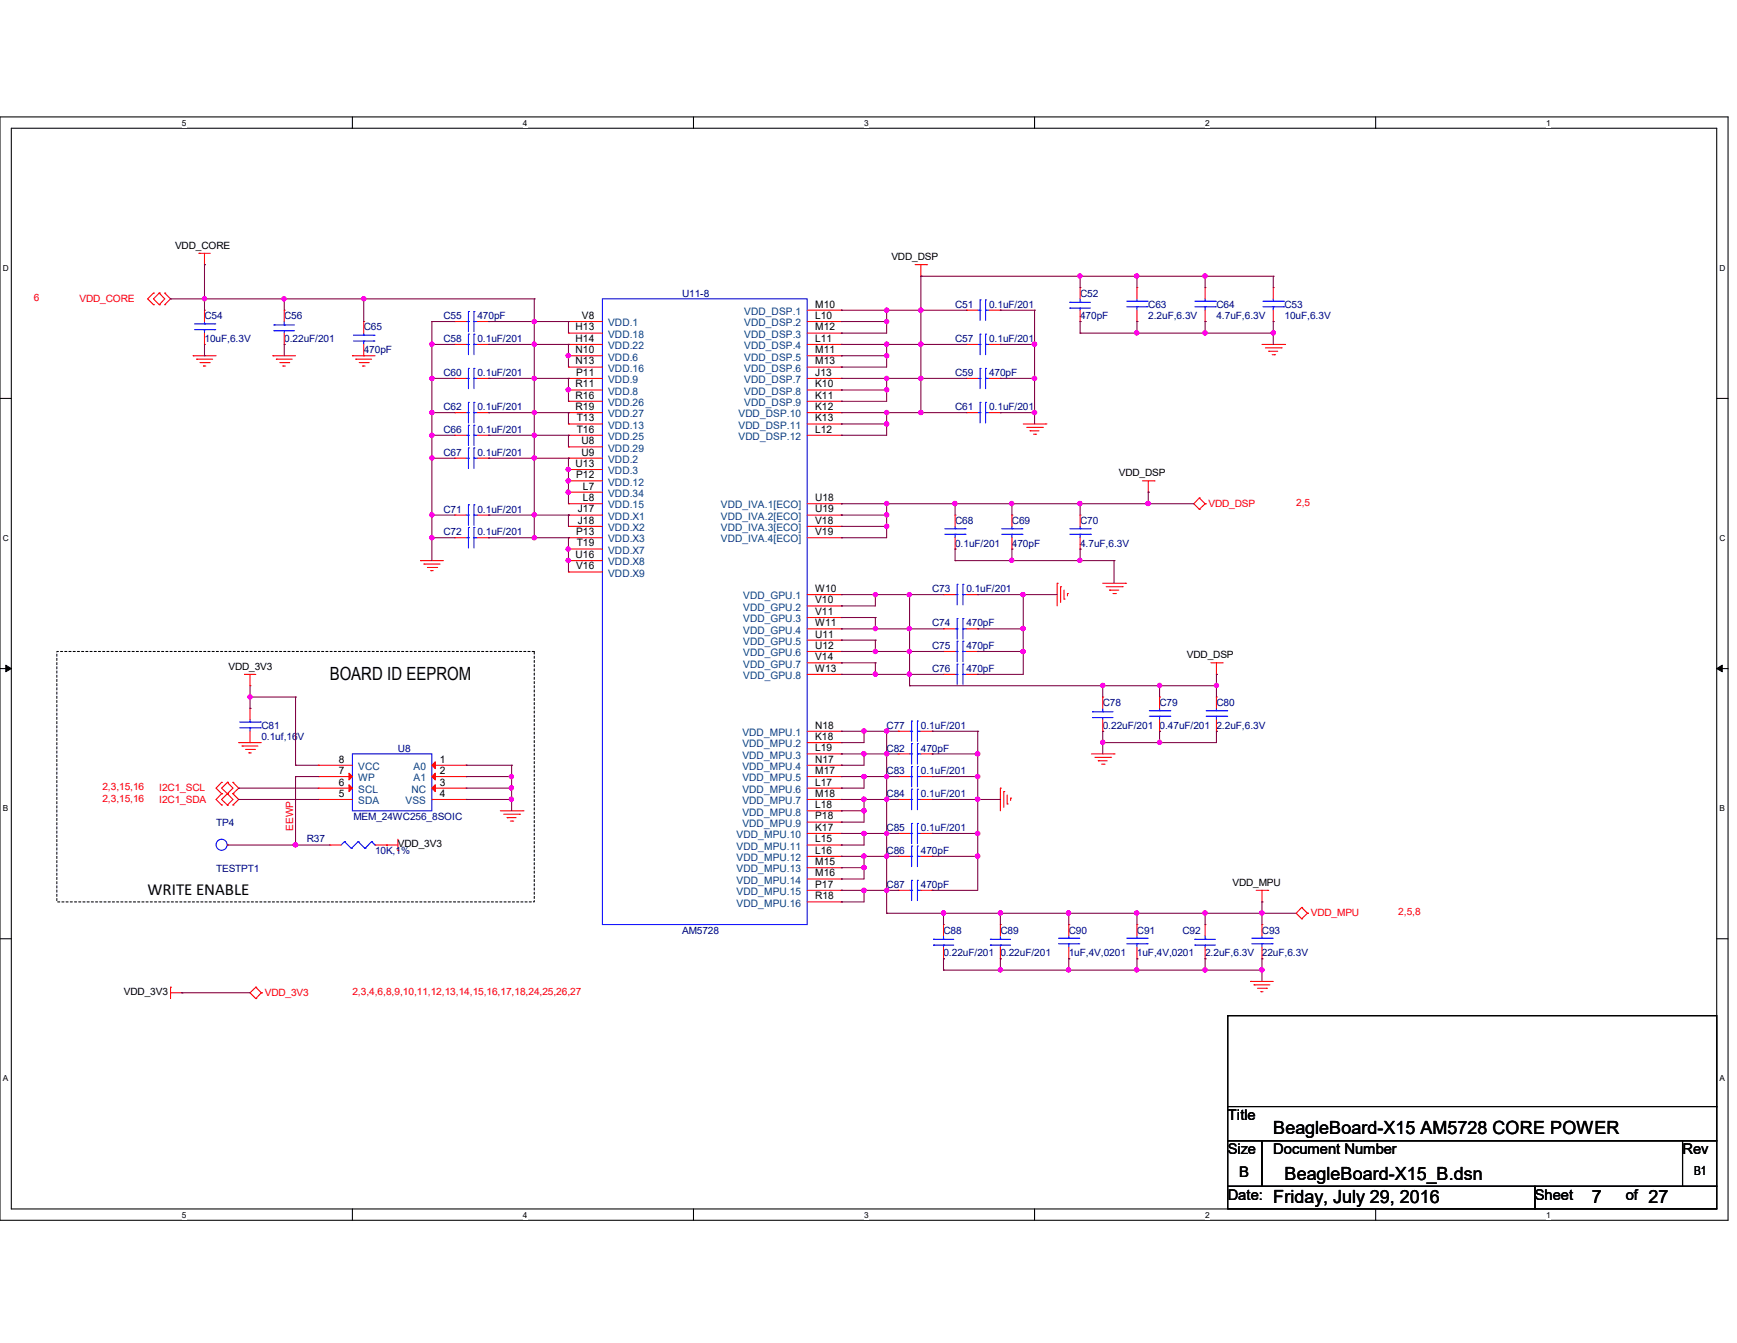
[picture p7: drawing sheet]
<svg xmlns="http://www.w3.org/2000/svg" width="279mm" height="216mm" viewBox="0 0 279 216" stroke-linecap="round" stroke-linejoin="round" font-family="sans-serif">
<path d="M0 18.8h278v177.4h-278zM1.8 20.6h274.3v173.8h-274.3z" fill="none" stroke="#000" stroke-width=".17"/>
<g fill="#fff">
<path d="M29.3 19h.7v1.5h-.7z"/>
<path d="M29.3 194.6h.7v1.4h-.7z"/>
</g>
<path d="M56.7 18.8v1.8M56.7 194.4v1.8" fill="none" stroke="#000" stroke-width=".17"/>
<g fill="#fff">
<path d="M84.1 19h.7v1.5h-.7z"/>
<path d="M84.1 194.6h.7v1.4h-.7z"/>
</g>
<path d="M111.5 18.8v1.8M111.5 194.4v1.8" fill="none" stroke="#000" stroke-width=".17"/>
<g fill="#fff">
<path d="M139 19h.7v1.5h-.7z"/>
<path d="M139 194.6h.7v1.4h-.7z"/>
</g>
<path d="M166.4 18.8v1.8M166.4 194.4v1.8" fill="none" stroke="#000" stroke-width=".17"/>
<g fill="#fff">
<path d="M193.8 19h.8v1.5h-.8z"/>
<path d="M193.8 194.6h.8v1.4h-.8z"/>
</g>
<path d="M221.3 18.8v1.8M221.3 194.4v1.8" fill="none" stroke="#000" stroke-width=".17"/>
<g fill="#fff">
<path d="M248.7 19h.7v1.5h-.7z"/>
<path d="M248.7 194.6h.7v1.4h-.7z"/>
<path d="M.5 42.3h.9v1.5h-.9z"/>
<path d="M276.6 42.3h.9v1.5h-.9z"/>
<path d="M.5 85.8h.9v1.4h-.9z"/>
<path d="M276.6 85.8h.9v1.4h-.9z"/>
</g>
<path d="M0 64.1h1.8M276.1 64.1h1.9" fill="none" stroke="#000" stroke-width=".17"/>
<g fill="#fff">
<path d="M.5 129.2h.8v1.5h-.8z"/>
<path d="M276.6 129.2h.9v1.5h-.9z"/>
</g>
<path d="M0 107.5h1.8M276.1 107.5h1.9" fill="none" stroke="#000" stroke-width=".17"/>
<path d="M.9 106.9l.9 .6-.9 .5zM276.1 107.5l.9-.6v1.1z" fill="#000" stroke="#000" stroke-width=".16"/>
<g fill="#fff">
<path d="M.5 172.6h.8v1.5h-.8z"/>
<path d="M276.6 172.6h.9v1.5h-.9z"/>
</g>
<path d="M0 150.9h1.8M276.1 150.9h1.9M197.5 163.3h78.6v14.6h-78.6zM197.5 177.9h78.6v5.5h-78.6zM197.5 183.4h5.5v7.3h-5.5zM197.5 190.7h49.4v3.7h-49.4zM203 183.4h67.6v7.3h-67.6zM246.9 190.7h29.2v3.7h-29.2zM270.6 183.4h5.5v7.3h-5.5z" fill="none" stroke="#000" stroke-width=".17"/>
<path d="M9.1 104.7h76.8v40.3h-76.8z" fill="none" stroke="#000" stroke-width=".17" stroke-dasharray=".3 .3"/>
<g fill="none" stroke="#f00" stroke-width=".17">
<path d="M24.7 47.1h.1M24.7 49h.1M24.7 47.1l-1 .9 1 1M25.6 49h.1M25.6 47.1h.1M25.6 47.1l-.9 .9 .9 1M25.6 47.1l.9 .9-.9 1M26.5 47.1h.1M26.5 49h.1M26.5 47.1l.9 .9-.9 1M31.1 57.2h.1M31.1 57.2h3.7"/>
<path d="M31.6 57.7h.1M31.6 57.7h2.6M32 40.7h.1M32 40.7h1.8M32.2 58.3h1.5M32.7 58.8h.1M32.7 58.8h.4M32.9 42.5h.1M32.9 49.9h.1M32.9 55.4h.1M32.9 40.7v1.8M32.9 49.9v1.8"/>
<path d="M32.9 53.6v1.8M33.7 58.3h.1M43.9 57.2h.1M43.9 57.2h3.6M44.4 57.7h.1M44.4 57.7h2.6M45 58.3h1.4M45.5 58.8h.1M45.5 58.8h.4M45.7 55.4h.1M45.7 49.9h.1M45.7 49.9v1.8"/>
<path d="M45.7 53.6v1.8M46.4 58.3h.1M56.7 57.2h.1M56.7 57.2h3.6M57.2 57.7h.1M57.2 57.7h2.6M57.8 58.3h1.4M58.3 58.8h.1M58.3 58.8h.4M58.5 51.7h.1M58.5 57.2h.1M58.5 51.7v1.9"/>
<path d="M58.5 55.4v1.8M59.2 58.3h.1M73.2 55.4h.1M73.2 51.7h.1M73.2 55.4h1.8M73.2 51.7h1.8M76.8 55.4h1.8M76.8 51.7h1.8M78.6 55.4h.1M78.6 51.7h.1M91.4 51.7h.1M91.4 57.2h.1"/>
<path d="M91.4 59h.1M91.4 53.6h.1M91.4 55.4h.1M91.4 55.4h5.5M91.4 57.2h5.5M91.4 51.7h5.5M91.4 59h5.5M91.4 53.6h5.5M129.8 55.4h5.5M129.8 57.2h5.5M129.8 51.7h5.5M129.8 59h5.5"/>
<path d="M129.8 53.6h5.5M129.8 49.9h5.5M135.3 49.9h.1M135.3 51.7h.1M135.3 53.6h.1M135.3 55.4h.1M135.3 57.2h.1M135.3 59h.1M147.2 42.5h1.9M148.1 44.4h.1M148.1 42.5v1.9M149.1 42.5h.1"/>
<path d="M155.4 49.9h.1M155.4 55.4h.1M155.4 55.4h1.9M155.4 49.9h1.9M159.1 55.4h1.8M159.1 49.9h1.8M160.9 49.9h.1M160.9 55.4h.1M173.7 51.7h.1M173.7 46.2h.1M173.7 46.2v1.8M173.7 49.9v1.8"/>
<path d="M182.9 46.2h.1M182.9 51.7h.1M182.9 46.2v1.8M182.9 49.9v1.8M193.8 46.2h.1M193.8 51.7h.1M193.8 46.2v1.8M193.8 49.9v1.8M203 55.4h3.6M203.5 55.9h2.6M204.1 56.5h.1M204.1 56.5h1.4"/>
<path d="M204.6 57h.4M204.8 46.2h.1M204.8 51.7h.1M204.8 46.2v1.8M204.8 49.9v1.8M205 57h.1M206.1 55.9h.1M206.6 55.4h.1M73.2 70h.1M73.2 73.7h.1M73.2 60.8h.1M73.2 66.3h.1"/>
<path d="M73.2 70h1.8M73.2 73.7h1.8M73.2 60.8h1.8M73.2 66.3h1.8M76.8 70h1.8M76.8 73.7h1.8M76.8 60.8h1.8M76.8 66.3h1.8M78.6 70h.1M78.6 73.7h.1M78.6 60.8h.1M78.6 66.3h.1"/>
<path d="M91.4 73.7h.1M91.4 75.5h.1M91.4 62.7h.1M91.4 60.8h.1M91.4 77.3h.1M91.4 68.2h.1M91.4 70h.1M91.4 64.5h.1M91.4 79.1h.1M91.4 66.3h.1M91.4 71.8h.1M91.4 77.3h5.5"/>
<path d="M91.4 68.2h5.5M91.4 70h5.5M91.4 73.7h5.5M91.4 75.5h5.5M91.4 62.7h5.5M91.4 60.8h5.5M91.4 64.5h5.5M91.4 79.1h5.5M91.4 66.3h5.5M91.4 71.8h5.5M129.8 68.2h5.5M129.8 70h5.5"/>
<path d="M129.8 62.7h5.5M129.8 60.8h5.5M129.8 64.5h5.5M129.8 66.3h5.5M135.3 62.7h.1M135.3 64.5h.1M135.3 68.2h.1M135.3 60.8h.1M135.3 66.3h.1M135.3 70h.1M155.4 60.8h.1M155.4 66.3h.1"/>
<path d="M155.4 60.8h1.9M155.4 66.3h1.9M159.1 60.8h1.8M159.1 66.3h1.8M160.9 60.8h.1M160.9 66.3h.1M164.6 68.2h3.6M165.1 68.7h2.6M165.7 69.3h.1M165.7 69.3h1.4M166.2 69.8h.4M166.6 69.8h.1"/>
<path d="M167.7 68.7h.1M168.2 68.2h.1M183.8 77.3h1.8M184.7 79.1h.1M184.7 77.3v1.8M185.6 77.3h.1M67.6 90.1h.1M67.6 90.1h3.7M68.2 90.7h.1M68.2 90.7h2.6M68.7 91.2h1.5M69.3 91.7h.1"/>
<path d="M69.3 91.7h.4M70.2 91.2h.1M73.2 82.8h.1M73.2 86.4h.1M73.2 82.8h1.8M73.2 86.4h1.8M76.8 82.8h1.8M76.8 86.4h1.8M78.6 82.8h.1M78.6 86.4h.1M91.4 81h.1M91.4 91.9h.1"/>
<path d="M91.4 90.1h.1M91.4 82.8h.1M91.4 84.6h.1M91.4 86.4h.1M91.4 88.3h.1M91.4 90.1h5.5M91.4 82.8h5.5M91.4 81h5.5M91.4 86.4h5.5M91.4 91.9h5.5M91.4 84.6h5.5M91.4 88.3h5.5"/>
<path d="M129.8 82.8h5.5M129.8 81h5.5M129.8 86.4h5.5M129.8 95.6h5.5M129.8 97.4h5.5M129.8 84.6h5.5M129.8 99.3h5.5M135.3 82.8h.1M135.3 86.4h.1M135.3 95.6h.1M135.3 97.4h.1M135.3 81h.1"/>
<path d="M135.3 84.6h.1M135.3 99.3h.1M151.8 95.6h.1M151.8 95.6h1.8M153.6 82.8h.1M153.6 88.3h.1M153.6 82.8v1.8M153.6 86.4v1.9M155.4 95.6h1.9M157.3 95.6h.1M162.8 82.8h.1M162.8 88.3h.1"/>
<path d="M162.8 82.8v1.8M162.8 86.4v1.9M170.1 93.8h.1M170.1 93.8v3.6M170.6 94.3h.1M170.6 94.3v2.6M171.2 96.3h.1M171.2 94.9v1.4M171.7 95.4h.1M171.7 95.4v.4M173.7 82.8h.1M173.7 88.3h.1"/>
<path d="M173.7 82.8v1.8M173.7 86.4v1.9M177.4 93.8h3.7M177.9 94.3h2.6M178.5 94.9h.1M178.5 94.9h1.5M179 95.4h.4M179.4 95.4h.1M180.5 94.3h.1M181.1 93.8h.1M192.9 80.1h.1M192.9 81.9h.1"/>
<path d="M192.9 80.1l-.9 .9 .9 .9M192.9 80.1l.9 .9M193.8 81h.1M193.8 81l-.9 .9M38.4 119.4h.1M38.4 119.4h3.6M38.9 119.9h.1M38.9 119.9h2.6M39.3 108.4h.1M39.3 108.4h1.8M40.2 110.2h.1M40.2 113.9h.1"/>
<path d="M40.2 119.4h.1M40.2 108.4v1.8M40.2 113.9v1.8M40.2 117.6v1.8M129.8 106.6h5.5M129.8 119.4h5.5M129.8 108.4h5.5M129.8 102.9h5.5M129.8 104.7h5.5M129.8 117.6h5.5M129.8 101.1h5.5M135.3 102.9h.1"/>
<path d="M135.3 104.7h.1M135.3 117.6h.1M135.3 119.4h.1M135.3 101.1h.1M135.3 106.6h.1M135.3 108.4h.1M144.5 117.6h.1M144.5 117.6h1.8M148.1 117.6h1.8M149.9 117.6h.1M151.8 101.1h.1M151.8 104.7h.1"/>
<path d="M151.8 108.4h.1M151.8 108.4h1.8M151.8 104.7h1.8M151.8 101.1h1.8M155.4 108.4h1.9M155.4 104.7h1.9M155.4 101.1h1.9M157.3 101.1h.1M157.3 104.7h.1M157.3 108.4h.1M177.4 117.6h.1M177.4 112.1h.1"/>
<path d="M177.4 112.1v1.8M177.4 115.7v1.9M186.5 112.1h.1M186.5 117.6h.1M186.5 112.1v1.8M186.5 115.7v1.9M194.8 106.6h1.8M195.7 108.4h.1M195.7 112.1h.1M195.7 117.6h.1M195.7 106.6v1.8M195.7 112.1v1.8"/>
<path d="M195.7 115.7v1.9M196.6 106.6h.1M35.6 125.8h.1M35.6 127.6h.1M35.6 129.4h.1M35.6 125.8l-.8 .9 .8 .9M35.6 127.6l-.8 .9 .8 .9M36.6 127.6h.1M36.6 125.8h.1M36.6 129.4h.1M36.6 135.8h.1M36.6 125.8l-1 .9 1 .9"/>
<path d="M36.6 125.8l.9 .9-1.9 1.8 1 .9M36.6 127.6l.9 .9-.9 .9M37.5 125.8h.1M37.5 127.6h.1M37.5 129.4h.1M37.5 125.8l.9 .9-.9 .9M37.5 127.6l.9 .9-.9 .9M39.5 120.5h1.4M40 121h.1M40 121h.4M40.9 120.5h.1M51.2 123h.1"/>
<path d="M51.2 126.7h.1M51.2 128.5h.1M51.2 124.8h.1M51.2 123h5.5M51.2 124.8h5.5M51.2 126.7h5.5M51.2 128.5h5.5M53 135.8h.1M53 135.8h1.9M60.3 135.8h3.7M62.2 135.8h.1M64 136.7h.1"/>
<path d="M64 134.9v1.8M69.5 123h5.5M69.5 124.8h5.5M69.5 126.7h5.5M69.5 128.5h5.5M75 123h.1M75 128.5h.1M75 126.7h.1M75 124.8h.1M80.5 130.3h3.6M81 130.9h2.6M81.6 131.4h.1"/>
<path d="M81.6 131.4h1.4M82.1 132h.4M82.5 132h.1M83.6 130.9h.1M84.1 130.3h.1M129.8 130.3h5.5M129.8 135.8h5.5M129.8 121.2h5.5M129.8 137.7h5.5M129.8 139.5h5.5M129.8 123h5.5M129.8 124.8h5.5"/>
<path d="M129.8 126.7h5.5M129.8 128.5h5.5M129.8 132.2h5.5M129.8 134h5.5M135.3 137.7h.1M135.3 139.5h.1M135.3 135.8h.1M135.3 121.2h.1M135.3 123h.1M135.3 124.8h.1M135.3 126.7h.1M135.3 128.5h.1"/>
<path d="M135.3 130.3h.1M135.3 132.2h.1M135.3 134h.1M144.5 121.2h.1M144.5 124.8h.1M144.5 128.5h.1M144.5 134h.1M144.5 137.7h.1M144.5 121.2h1.8M144.5 137.7h1.8M144.5 124.8h1.8M144.5 128.5h1.8"/>
<path d="M144.5 134h1.8M148.1 121.2h1.8M148.1 137.7h1.8M148.1 124.8h1.8M148.1 128.5h1.8M148.1 134h1.8M149.9 121.2h.1M149.9 124.8h.1M149.9 128.5h.1M149.9 134h.1M149.9 137.7h.1M160.9 126.7h.1"/>
<path d="M160.9 126.7v3.6M161.5 127.3h.1M161.5 127.3v2.5M162 129.2h.1M162 127.8v1.4M162.6 128.3h.1M162.6 128.3v.4M175.6 121.2h3.6M176.1 121.8h2.5M176.7 122.3h.1M176.7 122.3h1.4M177.2 122.9h.4"/>
<path d="M177.6 122.9h.1M178.6 121.8h.1M179.2 121.2h.1M27.4 158.7h.1M27.4 159.6h1.9M27.4 158.7v1.8M29.3 159.6h.1M41.1 158.7h.1M41.1 158.7l-.9 .9 .9 .9M41.1 158.7l.9 .9M42 159.6h.1M42 159.6l-.9 .9"/>
<path d="M129.8 143.1h5.5M129.8 145h5.5M129.8 141.3h5.5M135.3 145h.1M135.3 141.3h.1M135.3 143.1h.1M144.5 143.1h.1M144.5 143.1h1.8M148.1 143.1h1.8M149.9 143.1h.1M151.8 154.1h.1M151.8 148.6h.1"/>
<path d="M151.8 148.6v1.9M151.8 152.3v1.8M160.9 154.1h.1M160.9 148.6h.1M160.9 148.6v1.9M160.9 152.3v1.8M171.9 148.6h.1M171.9 154.1h.1M171.9 148.6v1.9M171.9 152.3v1.8M182.9 148.6h.1M182.9 154.1h.1"/>
<path d="M182.9 148.6v1.9M182.9 152.3v1.8M193.8 154.1h.1M193.8 148.6h.1M193.8 148.6v1.9M193.8 152.3v1.8M201.2 157.8h.1M201.2 157.8h3.6M201.7 158.3h.1M201.7 158.3h2.6M202.1 143.1h1.8M202.3 158.9h1.4"/>
<path d="M202.8 159.4h.1M202.8 159.4h.4M203 145h.1M203 148.6h.1M203 154.1h.1M203 143.1v1.9M203 148.6v1.9M203 152.3v1.8M203.7 158.9h.1M203.9 143.1h.1M209.4 145.9h.1M209.4 147.7h.1"/>
<path d="M209.4 145.9l-.9 .9 .9 .9M209.4 145.9l.9 .9M210.3 146.8h.1M210.3 146.8l-.9 .9M41.1 160.5h.1"/>
</g>
<g fill="none" stroke="#00f" stroke-width=".17">
<path d="M31.3 53h3.2M31.3 52.1h3.2M32.9 52.1h.1M32.9 53h.1M32.9 51.7v.4M32.9 53v.6M34.5 53h.1M34.5 52.1h.1M44.1 52.2h.1M44.1 53.2h.1M44.1 52.2h3.3M44.1 53.2h3.3"/>
<path d="M45.7 53.2h.1M45.7 52.2h.1M45.7 51.7v.5M45.7 53.2v.4M56.9 54.8h3.3M56.9 53.9h3.3M58.5 53.9h.1M58.5 54.8h.1M58.5 53.6v.3M58.5 54.8v.6M60.2 54.8h.1M60.2 53.9h.1"/>
<path d="M75 55.4h.4M75 51.7h.4M75.4 55.4h.1M75.4 53.7h.1M75.4 51.7h.1M75.4 50.1h.1M75.4 59.2h.1M75.4 50.1v3.2M75.4 53.7v3.3M75.4 59.2v3.3M76.2 53.7h.1M76.2 55.4h.1"/>
<path d="M76.2 50.1h.1M76.2 51.7h.1M76.2 59.2h.1M76.2 50.1v3.2M76.2 53.7v3.3M76.2 59.2v3.3M76.2 55.4h.6M76.2 51.7h.6M96.9 48h32.9v100.6h-32.9zM157.3 55.4h.3M157.3 49.9h.3M157.6 49.9h.1"/>
<path d="M157.6 48.2h.1M157.6 55.4h.1M157.6 53.7h.1M157.6 59.2h.1M157.6 48.2v3.3M157.6 53.7v3.3M157.6 59.2v3.3M158.5 48.2h.1M158.5 49.9h.1M158.5 53.7h.1M158.5 55.4h.1M158.5 59.2h.1"/>
<path d="M158.5 55.4h.6M158.5 49.9h.6M158.5 48.2v3.3M158.5 53.7v3.3M158.5 59.2v3.3M172.1 48.6h.1M172.1 49.5h.1M172.1 48.6h3.3M172.1 49.5h3.3M173.7 49.5h.1M173.7 48.6h.1M173.7 48v.6"/>
<path d="M173.7 49.5v.4M181.2 49.3h3.3M181.2 48.4h3.3M182.9 48.4h.1M182.9 49.3h.1M182.9 48v.4M182.9 49.3v.6M184.5 49.3h.1M184.5 48.4h.1M192.2 49.3h3.3M192.2 48.4h3.3M193.8 48.4h.1"/>
<path d="M193.8 49.3h.1M193.8 48v.4M193.8 49.3v.6M195.5 49.3h.1M195.5 48.4h.1M203.2 49.3h3.3M203.2 48.4h3.3M204.8 48.4h.1M204.8 49.3h.1M204.8 48v.4M204.8 49.3v.6M206.5 49.3h.1"/>
<path d="M206.5 48.4h.1M75 70h.4M75 73.7h.4M75 60.8h.4M75 66.3h.4M75.4 70h.1M75.4 68.4h.1M75.4 73.7h.1M75.4 72h.1M75.4 60.8h.1M75.4 66.3h.1M75.4 64.7h.1"/>
<path d="M75.4 64.7v3.3M75.4 68.4v3.2M75.4 72v3.3M76.2 68.4h.1M76.2 70h.1M76.2 72h.1M76.2 73.7h.1M76.2 60.8h.1M76.2 64.7h.1M76.2 66.3h.1M76.2 70h.6M76.2 64.7v3.3"/>
<path d="M76.2 68.4v3.2M76.2 72v3.3M76.2 73.7h.6M76.2 60.8h.6M76.2 66.3h.6M157.3 60.8h.3M157.3 66.3h.3M157.6 60.8h.1M157.6 66.3h.1M157.6 64.7h.1M157.6 64.7v3.3M158.5 60.8h.1"/>
<path d="M158.5 64.7h.1M158.5 66.3h.1M158.5 64.7v3.3M158.5 60.8h.6M158.5 66.3h.6M75 82.8h.4M75 86.4h.4M75.4 82.8h.1M75.4 81.2h.1M75.4 86.4h.1M75.4 84.8h.1M75.4 81.2v3.3"/>
<path d="M75.4 84.8v3.3M76.2 81.2h.1M76.2 82.8h.1M76.2 84.8h.1M76.2 86.4h.1M76.2 81.2v3.3M76.2 84.8v3.3M76.2 82.8h.6M76.2 86.4h.6M152 85.9h3.2M152 85h3.2M153.6 85h.1"/>
<path d="M153.6 85.9h.1M153.6 84.6v.4M153.6 85.9v.5M153.6 95.6h.4M154 99.4h.1M154 95.6h.1M154 93.9h.1M154 93.9v3.3M154 99.4v3.3M154.9 99.4h.1M154.9 93.9h.1M154.9 95.6h.1"/>
<path d="M154.9 93.9v3.3M154.9 99.4v3.3M154.9 95.6h.5M155.2 85.9h.1M155.2 85h.1M161.1 85.9h3.3M161.1 85h3.3M162.8 85h.1M162.8 85.9h.1M162.8 84.6v.4M162.8 85.9v.5M164.4 85.9h.1"/>
<path d="M164.4 85h.1M172.1 85.9h3.3M172.1 85h3.3M173.7 85h.1M173.7 85.9h.1M173.7 84.6v.4M173.7 85.9v.5M175.4 85.9h.1M175.4 85h.1M38.6 117h3.3M38.6 116.1h3.3M40.2 116.1h.1"/>
<path d="M40.2 117h.1M40.2 115.7v.4M40.2 117v.6M41.9 117h.1M41.9 116.1h.1M146.3 117.6h.3M146.6 119.5h.1M146.6 117.6h.1M146.6 115.9h.1M146.6 115.9v3.3M146.6 119.5v3.4M147.6 119.5h.1"/>
<path d="M147.6 115.9h.1M147.6 117.6h.1M147.6 115.9v3.3M147.6 119.5v3.4M147.6 117.6h.5M153.6 101.1h.4M153.6 104.7h.4M153.6 108.4h.4M154 101.1h.1M154 104.7h.1M154 103.1h.1M154 108.4h.1"/>
<path d="M154 106.8h.1M154 103.1v3.3M154 106.8v3.2M154.9 101.1h.1M154.9 103.1h.1M154.9 104.7h.1M154.9 106.8h.1M154.9 108.4h.1M154.9 101.1h.5M154.9 103.1v3.3M154.9 106.8v3.2M154.9 104.7h.5"/>
<path d="M154.9 108.4h.5M175.7 114.4h.1M175.7 115.4h.1M175.7 114.4h3.3M175.7 115.4h3.3M177.4 115.4h.1M177.4 114.4h.1M177.4 113.9v.5M177.4 115.4v.3M184.9 115.1h3.3M184.9 114.3h3.3M186.5 114.3h.1"/>
<path d="M186.5 115.1h.1M186.5 113.9v.4M186.5 115.1v.6M188.2 115.1h.1M188.2 114.3h.1M194 115.1h3.3M194 114.3h3.3M195.7 114.3h.1M195.7 115.1h.1M195.7 113.9v.4M195.7 115.1v.6M197.3 115.1h.1"/>
<path d="M197.3 114.3h.1M55.4 135.3h.1M55.4 135.3l-.5 .5M55.4 135.3l1.1 1.1M56.5 136.4h.1M56.7 121.2h12.8v9.1h-12.8zM57.6 135.3h.1M57.6 135.3l-1.1 1.1M57.6 135.3l1.1 1.1M58.7 136.4h.1M59.8 135.3h.1M59.8 135.3l-1.1 1.1"/>
<path d="M59.8 135.3l.5 .5M60.3 135.8h.1M146.3 121.2h.3M146.3 124.8h.3M146.3 128.5h.3M146.3 134h.3M146.3 137.7h.3M146.6 121.2h.1M146.6 124.8h.1M146.6 123.2h.1M146.6 128.5h.1M146.6 126.9h.1"/>
<path d="M146.6 134h.1M146.6 132.4h.1M146.6 137.7h.1M146.6 136h.1M146.6 123.2v3.3M146.6 126.9v3.3M146.6 132.4v3.2M146.6 136v3.3M147.6 121.2h.1M147.6 123.2h.1M147.6 124.8h.1M147.6 126.9h.1"/>
<path d="M147.6 128.5h.1M147.6 132.4h.1M147.6 134h.1M147.6 136h.1M147.6 137.7h.1M147.6 121.2h.5M147.6 123.2v3.3M147.6 126.9v3.3M147.6 132.4v3.2M147.6 136v3.3M147.6 124.8h.5M147.6 128.5h.5"/>
<path d="M147.6 134h.5M147.6 137.7h.5M146.3 143.1h.3M146.6 143.1h.1M146.6 141.5h.1M146.6 141.5v3.3M147.6 141.5h.1M147.6 143.1h.1M147.6 141.5v3.3M147.6 143.1h.5M150.2 151h.1M150.2 151.9h.1"/>
<path d="M150.2 151h3.2M150.2 151.9h3.2M151.8 151.9h.1M151.8 151h.1M151.8 150.5v.5M151.8 151.9v.4M159.3 151h.1M159.3 151.9h.1M159.3 151h3.3M159.3 151.9h3.3M160.9 151.9h.1M160.9 151h.1"/>
<path d="M160.9 150.5v.5M160.9 151.9v.4M170.3 151.7h3.2M170.3 150.8h3.2M171.9 150.8h.1M171.9 151.7h.1M171.9 150.5v.3M171.9 151.7v.6M173.5 151.7h.1M173.5 150.8h.1M181.2 151.7h3.3M181.2 150.8h3.3"/>
<path d="M182.9 150.8h.1M182.9 151.7h.1M182.9 150.5v.3M182.9 151.7v.6M184.5 151.7h.1M184.5 150.8h.1M192.2 151h.1M192.2 151.9h.1M192.2 151h3.3M192.2 151.9h3.3M193.8 151.9h.1M193.8 151h.1"/>
<path d="M193.8 150.5v.5M193.8 151.9v.4M201.3 151.7h3.3M201.3 150.8h3.3M203 150.8h.1M203 151.7h.1M203 150.5v.3M203 151.7v.6M204.6 151.7h.1M204.6 150.8h.1"/>
<circle cx="35.6" cy="135.8" r=".89"/>
</g>
<g fill="#f00" stroke="#f00" stroke-width=".17">
<path d="M69.5 123l.5-.5v1.1z"/>
<path d="M69.5 126.7l.5-.5v1.1z"/>
<path d="M56.1 126.2l.6 .5-.6 .6z"/>
<path d="M69.5 124.8l.5-.5v1.1z"/>
<path d="M56.1 124.3l.6 .5-.6 .6z"/>
</g>
<g fill="none" stroke="#800040" stroke-width=".17">
<path d="M27.4 48h.1M27.4 48h58.5M32.9 42.5h.1M32.9 48h.1M32.9 57.2h.1M32.9 42.5v7.4M32.9 55.4v1.8M45.7 48h.1M45.7 55.4h.1M45.7 48v1.9M45.7 55.4v1.8M58.5 48h.1"/>
<path d="M58.5 48v3.7M69.5 51.7h.1M69.5 55.4h.1M69.5 55.4h3.7M69.5 51.7h3.7M69.5 51.7v38.4M78.6 51.7h.1M78.6 55.4h.1M78.6 55.4h12.8M78.6 51.7h12.8M85.9 55.4h.1M85.9 51.7h.1"/>
<path d="M85.9 48h.1M85.9 48v38.4M91.4 51.7h.1M91.4 57.2h.1M91.4 55.4h.1M91.4 51.7v1.9M91.4 55.4v3.6M135.3 53.6h.1M135.3 49.9h.1M135.3 51.7h.1M135.3 55.4h.1M135.3 59h.1"/>
<path d="M135.3 57.2h.1M135.3 55.4h20.1M135.3 51.7h7.3M135.3 49.9h20.1M135.3 57.2h7.3M142.6 51.7h.1M142.6 57.2h.1M142.6 49.9h.1M142.6 55.4h.1M142.6 49.9v3.7h-7.3M142.6 55.4v3.6h-7.3M148.1 55.4h.1"/>
<path d="M148.1 49.9h.1M148.1 44.4h.1M148.1 44.4h56.7M148.1 44.4v21.9M160.9 49.9h.1M160.9 55.4h.1M160.9 55.4h5.5M160.9 49.9h5.5M166.4 49.9h.1M166.4 55.4h.1M166.4 49.9v18.3M173.7 51.7h.1"/>
<path d="M173.7 53.6h.1M173.7 44.4h.1M173.7 53.6h31.1M173.7 44.4v1.8M173.7 51.7v1.9M182.9 53.6h.1M182.9 51.7h.1M182.9 44.4h.1M182.9 44.4v1.8M182.9 51.7v1.9M193.8 51.7h.1M193.8 53.6h.1"/>
<path d="M193.8 44.4h.1M193.8 44.4v1.8M193.8 51.7v1.9M204.8 51.7h.1M204.8 44.4h.1M204.8 53.6h.1M204.8 44.4v1.8M204.8 51.7v3.7M69.5 73.7h.1M69.5 70h.1M69.5 66.3h.1M69.5 60.8h.1"/>
<path d="M69.5 60.8h3.7M69.5 66.3h3.7M69.5 70h3.7M69.5 73.7h3.7M78.6 60.8h.1M78.6 70h.1M78.6 73.7h.1M78.6 66.3h.1M78.6 60.8h12.8M78.6 66.3h12.8M78.6 70h12.8M78.6 73.7h12.8"/>
<path d="M85.9 60.8h.1M85.9 66.3h.1M85.9 70h.1M85.9 73.7h.1M91.4 66.3h.1M91.4 70h.1M91.4 62.7h.1M91.4 73.7h.1M91.4 79.1h.1M91.4 77.3h.1M91.4 60.8h.1M91.4 75.5h.1"/>
<path d="M91.4 60.8v3.7M91.4 66.3v1.9M91.4 70v1.8M91.4 73.7v7.3M135.3 60.8h.1M135.3 64.5h.1M135.3 62.7h.1M135.3 66.3h.1M135.3 68.2h.1M135.3 70h.1M135.3 60.8h20.1M135.3 66.3h20.1"/>
<path d="M135.3 62.7h7.3M135.3 68.2h7.3M142.6 62.7h.1M142.6 66.3h.1M142.6 68.2h.1M142.6 60.8h.1M142.6 60.8v3.7h-7.3M142.6 66.3v3.7h-7.3M148.1 60.8h.1M148.1 66.3h.1M160.9 66.3h.1M160.9 60.8h.1"/>
<path d="M160.9 60.8h5.5M160.9 66.3h5.5M166.4 66.3h.1M166.4 60.8h.1M184.7 79.1h.1M184.7 79.1v1.9M69.5 86.4h.1M69.5 82.8h.1M69.5 86.4h3.7M69.5 82.8h3.7M78.6 86.4h.1M78.6 82.8h.1"/>
<path d="M78.6 86.4h12.8M78.6 82.8h12.8M85.9 82.8h.1M85.9 86.4h.1M91.4 82.8h.1M91.4 86.4h.1M91.4 90.1h.1M91.4 88.3h.1M91.4 82.8v1.8M91.4 86.4v5.5M135.3 84.6h.1M135.3 86.4h.1"/>
<path d="M135.3 81h.1M135.3 82.8h.1M135.3 97.4h.1M135.3 99.3h.1M135.3 95.6h.1M135.3 84.6h7.3M135.3 81h56.7M135.3 82.8h7.3M135.3 95.6h16.5M135.3 99.3h5.5M140.8 95.6h.1M140.8 99.3h.1"/>
<path d="M140.8 95.6v1.8h-5.5M140.8 99.3v1.8M142.6 82.8h.1M142.6 84.6h.1M142.6 81h.1M142.6 81v5.4h-7.3M146.3 95.6h.1M146.3 95.6v14.6M153.6 81h.1M153.6 88.3h.1M153.6 90.1h.1M153.6 81v1.8"/>
<path d="M153.6 88.3v1.8M153.6 90.1h25.6M157.3 95.6h.1M157.3 95.6h12.8M162.8 81h.1M162.8 88.3h.1M162.8 90.1h.1M162.8 81v1.8M162.8 88.3v1.8M164.6 95.6h.1M164.6 95.6v12.8h-7.3M173.7 81h.1"/>
<path d="M173.7 88.3h.1M173.7 90.1h.1M173.7 81v1.8M173.7 88.3v1.8M179.2 90.1h.1M179.2 90.1v3.7M184.7 81h.1M40.2 112.1h.1M40.2 113.9h.1M40.2 112.1h7.3M40.2 110.2v3.7M47.5 112.1h.1"/>
<path d="M47.5 112.1v10.9M135.3 101.1h.1M135.3 102.9h.1M135.3 106.6h.1M135.3 108.4h.1M135.3 104.7h.1M135.3 117.6h.1M135.3 119.4h.1M135.3 101.1h16.5M135.3 102.9h5.5M135.3 104.7h16.5M135.3 106.6h5.5"/>
<path d="M135.3 108.4h16.5M135.3 117.6h9.2M139 117.6h.1M139 117.6v1.8h-3.7M140.8 102.9h.1M140.8 104.7h.1M140.8 106.6h.1M140.8 108.4h.1M140.8 101.1h.1M140.8 102.9v1.8M140.8 106.6v1.8M142.6 117.6h.1"/>
<path d="M142.6 117.6v29.2M146.3 101.1h.1M146.3 104.7h.1M146.3 108.4h.1M146.3 110.2h.1M146.3 110.2h49.4M149.9 117.6h.1M149.9 117.6h7.4M157.3 101.1h.1M157.3 104.7h.1M157.3 108.4h.1M157.3 117.6h.1"/>
<path d="M157.3 101.1h7.3M157.3 104.7h7.3M157.3 117.6v25.5h-7.4M164.6 101.1h.1M164.6 104.7h.1M177.4 110.2h.1M177.4 119.4h.1M177.4 117.6h.1M177.4 110.2v1.9M177.4 117.6v3.6M186.5 110.2h.1M186.5 117.6h.1"/>
<path d="M186.5 119.4h.1M186.5 110.2v1.9M186.5 117.6v1.8M195.7 110.2h.1M195.7 117.6h.1M195.7 108.4h.1M195.7 108.4v3.7M195.7 117.6v1.8h-18.3M36.6 135.8h16.4M38.4 128.5h.1M38.4 126.7h.1M38.4 128.5h12.8"/>
<path d="M38.4 126.7h12.8M47.5 123h.1M47.5 124.8h.1M47.5 135.8h.1M47.5 124.8v11M47.5 123h3.7M47.5 124.8h3.7M75 123h.1M75 124.8h.1M75 128.5h.1M75 128.5h7.3M75 126.7h7.3"/>
<path d="M75 123h7.3M75 124.8h7.3M82.3 128.5h.1M82.3 126.7h.1M82.3 124.8h.1M82.3 123h.1M82.3 123v7.3M135.3 124.8h.1M135.3 121.2h.1M135.3 134h.1M135.3 123h.1M135.3 126.7h.1"/>
<path d="M135.3 128.5h.1M135.3 130.3h.1M135.3 132.2h.1M135.3 135.8h.1M135.3 137.7h.1M135.3 139.5h.1M135.3 128.5h9.2M135.3 124.8h9.2M135.3 121.2h9.2M135.3 134h9.2M135.3 137.7h9.2M135.3 130.3h3.7"/>
<path d="M135.3 139.5h3.7M139 137.7h.1M139 128.5h.1M139 124.8h.1M139 121.2h.1M139 130.3h.1M139 134h.1M139 139.5h.1M139 124.8v1.9h-3.7M139 121.2v1.8h-3.7M139 134v1.8h-3.7M139 128.5v3.7h-3.7"/>
<path d="M139 137.7v3.6h-3.7M142.6 121.2h.1M142.6 128.5h.1M142.6 134h.1M142.6 124.8h.1M142.6 137.7h.1M149.9 124.8h.1M149.9 121.2h.1M149.9 134h.1M149.9 137.7h.1M149.9 128.5h.1M149.9 128.5h11"/>
<path d="M149.9 124.8h7.4M149.9 121.2h7.4M149.9 134h7.4M149.9 137.7h7.4M157.3 128.5h.1M157.3 134h.1M157.3 137.7h.1M157.3 124.8h.1M157.3 121.2h.1M29.3 159.6h.1M29.3 159.6h10.9M135.3 145h.1"/>
<path d="M135.3 143.1h.1M135.3 141.3h.1M135.3 143.1h9.2M139 143.1h.1M139 143.1v1.9h-3.7M142.6 143.1h.1M142.6 146.8h.1M142.6 146.8h65.9M149.9 143.1h.1M151.8 146.8h.1M151.8 154.1h.1M151.8 156h.1"/>
<path d="M151.8 156h51.2M151.8 146.8v1.8M151.8 154.1v1.9M160.9 154.1h.1M160.9 156h.1M160.9 146.8h.1M160.9 146.8v1.8M160.9 154.1v1.9M171.9 154.1h.1M171.9 156h.1M171.9 146.8h.1M171.9 146.8v1.8"/>
<path d="M171.9 154.1v1.9M182.9 156h.1M182.9 154.1h.1M182.9 146.8h.1M182.9 146.8v1.8M182.9 154.1v1.9M193.8 146.8h.1M193.8 156h.1M193.8 154.1h.1M193.8 146.8v1.8M193.8 154.1v1.9M203 156h.1"/>
<path d="M203 154.1h.1M203 146.8h.1M203 145h.1M203 145v3.6M203 154.1v3.7"/>
</g>
<g fill="#f0f" stroke="#f0f" stroke-width=".17">
<circle cx="142.6" cy="84.6" r=".34"/>
<circle cx="142.6" cy="80.9" r=".34"/>
<circle cx="142.6" cy="82.8" r=".34"/>
<circle cx="182.8" cy="53.5" r=".34"/>
<circle cx="204.8" cy="53.5" r=".34"/>
<circle cx="193.8" cy="53.5" r=".35"/>
<circle cx="182.8" cy="44.4" r=".34"/>
<circle cx="173.7" cy="44.4" r=".34"/>
<circle cx="193.8" cy="44.4" r=".35"/>
<circle cx="162.7" cy="80.9" r=".34"/>
<circle cx="153.6" cy="80.9" r=".34"/>
<circle cx="162.7" cy="90.1" r=".34"/>
<circle cx="184.7" cy="80.9" r=".35"/>
<circle cx="173.7" cy="80.9" r=".34"/>
<circle cx="173.7" cy="90.1" r=".34"/>
<circle cx="82.3" cy="128.5" r=".34"/>
<circle cx="47.5" cy="135.8" r=".35"/>
<circle cx="91.4" cy="88.3" r=".34"/>
<circle cx="91.4" cy="90.1" r=".34"/>
<circle cx="91.4" cy="57.2" r=".34"/>
<circle cx="91.4" cy="62.7" r=".34"/>
<circle cx="91.4" cy="79.1" r=".34"/>
<circle cx="85.9" cy="82.8" r=".34"/>
<circle cx="85.9" cy="86.4" r=".34"/>
<circle cx="69.5" cy="86.4" r=".34"/>
<circle cx="69.5" cy="82.8" r=".34"/>
<circle cx="69.5" cy="73.6" r=".34"/>
<circle cx="69.5" cy="70" r=".34"/>
<circle cx="69.5" cy="66.3" r=".34"/>
<circle cx="69.5" cy="60.8" r=".34"/>
<circle cx="69.5" cy="55.3" r=".34"/>
<circle cx="58.5" cy="48" r=".34"/>
<circle cx="85.9" cy="51.7" r=".34"/>
<circle cx="85.9" cy="55.3" r=".34"/>
<circle cx="85.9" cy="70" r=".34"/>
<circle cx="85.9" cy="73.6" r=".34"/>
<circle cx="45.7" cy="48" r=".34"/>
<circle cx="32.9" cy="48" r=".34"/>
<circle cx="142.6" cy="49.9" r=".34"/>
<circle cx="142.6" cy="51.7" r=".34"/>
<circle cx="142.6" cy="55.3" r=".34"/>
<circle cx="142.6" cy="57.2" r=".34"/>
<circle cx="142.6" cy="60.8" r=".34"/>
<circle cx="142.6" cy="62.7" r=".34"/>
<circle cx="142.6" cy="66.3" r=".34"/>
<circle cx="142.6" cy="68.2" r=".34"/>
<circle cx="166.4" cy="55.3" r=".35"/>
<circle cx="148.1" cy="66.3" r=".35"/>
<circle cx="148.1" cy="60.8" r=".35"/>
<circle cx="140.8" cy="101" r=".34"/>
<circle cx="140.8" cy="108.4" r=".34"/>
<circle cx="164.5" cy="104.7" r=".34"/>
<circle cx="146.3" cy="104.7" r=".34"/>
<circle cx="146.3" cy="101" r=".34"/>
<circle cx="146.3" cy="95.6" r=".34"/>
<circle cx="146.3" cy="108.4" r=".34"/>
<circle cx="186.5" cy="110.2" r=".34"/>
<circle cx="177.4" cy="119.3" r=".34"/>
<circle cx="186.5" cy="119.3" r=".34"/>
<circle cx="82.3" cy="126.7" r=".34"/>
<circle cx="82.3" cy="124.8" r=".34"/>
<circle cx="85.9" cy="66.3" r=".34"/>
<circle cx="85.9" cy="60.8" r=".34"/>
<circle cx="166.4" cy="66.3" r=".35"/>
<circle cx="166.4" cy="60.8" r=".35"/>
<circle cx="148.1" cy="55.3" r=".35"/>
<circle cx="148.1" cy="49.9" r=".35"/>
<circle cx="195.7" cy="110.2" r=".34"/>
<circle cx="177.4" cy="110.2" r=".34"/>
<circle cx="140.8" cy="104.7" r=".34"/>
<circle cx="164.5" cy="101" r=".34"/>
<circle cx="164.5" cy="95.6" r=".34"/>
<circle cx="140.8" cy="95.6" r=".34"/>
<circle cx="142.6" cy="137.6" r=".34"/>
<circle cx="139" cy="137.6" r=".35"/>
<circle cx="142.6" cy="128.5" r=".34"/>
<circle cx="139" cy="128.5" r=".35"/>
<circle cx="157.3" cy="134" r=".35"/>
<circle cx="157.3" cy="128.5" r=".35"/>
<circle cx="157.3" cy="137.6" r=".35"/>
<circle cx="203" cy="155.9" r=".35"/>
<circle cx="193.8" cy="155.9" r=".35"/>
<circle cx="160.9" cy="155.9" r=".34"/>
<circle cx="182.8" cy="155.9" r=".34"/>
<circle cx="171.9" cy="155.9" r=".34"/>
<circle cx="193.8" cy="146.8" r=".35"/>
<circle cx="182.8" cy="146.8" r=".34"/>
<circle cx="171.9" cy="146.8" r=".34"/>
<circle cx="160.9" cy="146.8" r=".34"/>
<circle cx="151.8" cy="146.8" r=".34"/>
<circle cx="142.6" cy="124.8" r=".34"/>
<circle cx="139" cy="124.8" r=".35"/>
<circle cx="142.6" cy="143.1" r=".34"/>
<circle cx="139" cy="143.1" r=".35"/>
<circle cx="157.3" cy="121.2" r=".35"/>
<circle cx="157.3" cy="124.8" r=".35"/>
<circle cx="203" cy="146.8" r=".35"/>
<circle cx="142.6" cy="117.5" r=".34"/>
<circle cx="139" cy="117.5" r=".35"/>
<circle cx="142.6" cy="121.2" r=".34"/>
<circle cx="139" cy="121.2" r=".35"/>
<circle cx="139" cy="130.3" r=".35"/>
<circle cx="142.6" cy="134" r=".34"/>
<circle cx="139" cy="134" r=".35"/>
<circle cx="139" cy="139.5" r=".35"/>
<circle cx="91.4" cy="77.3" r=".34"/>
<circle cx="91.4" cy="75.5" r=".34"/>
<circle cx="40.2" cy="112" r=".34"/>
</g>
<g font-size="2.9">
<text x="53" y="109.3">BOARD ID EEPROM</text>
<text x="204.8" y="182.3">BeagleBoard-X15 AM5728 CORE POWER</text>
<text x="206.6" y="189.7">BeagleBoard-X15_B.dsn</text>
<text x="204.8" y="193.3">Friday, July 29, 2016</text>
<text x="256" y="193.3">7</text>
<text x="265.2" y="193.3">27</text>
</g>
<text font-size="2.7" x="23.7" y="143.9">WRITE ENABLE</text>
<g font-size="2.4">
<text x="197.5" y="180.1">Title</text>
<text x="197.5" y="185.6">Size</text>
<text x="204.8" y="185.6">Document Number</text>
<text x="270.6" y="185.6">Rev</text>
<text x="199.3" y="189.2">B</text>
<text x="197.5" y="192.9">Date:</text>
<text x="246.9" y="192.9">Sheet</text>
<text x="261.5" y="192.9">of</text>
</g>
<text font-size="2" x="272.5" y="188.9">B1</text>
<g font-size="1.7">
<text x="92.6" y="53.1">H13</text>
<text x="93.6" y="51.3">V8</text>
<text x="131.1" y="49.4">M10</text>
<text x="131.1" y="51.3">L10</text>
<text x="131.1" y="53.1">M12</text>
<text x="92.6" y="56.8">N10</text>
<text x="92.6" y="58.6">N13</text>
<text x="92.6" y="54.9">H14</text>
<text x="131.1" y="54.9">L11</text>
<text x="131.1" y="56.8">M11</text>
<text x="131.1" y="58.6">M13</text>
<text x="92.6" y="62.3">R11</text>
<text x="92.6" y="64.1">R16</text>
<text x="92.6" y="65.9">R19</text>
<text x="92.7" y="60.4">P11</text>
<text x="131.1" y="62.3">K10</text>
<text x="131.1" y="64.1">K11</text>
<text x="131.1" y="60.4">J13</text>
<text x="131.1" y="65.9">K12</text>
<text x="92.8" y="67.7">T13</text>
<text x="92.8" y="69.6">T16</text>
<text x="93.5" y="71.4">U8</text>
<text x="131.1" y="67.7">K13</text>
<text x="131.1" y="69.6">L12</text>
<text x="92.6" y="75.1">U13</text>
<text x="92.7" y="76.9">P12</text>
<text x="93.5" y="73.2">U9</text>
<text x="92.9" y="82.4">J17</text>
<text x="93.8" y="80.6">L8</text>
<text x="93.8" y="78.7">L7</text>
<text x="131.1" y="82.4">U19</text>
<text x="131.1" y="80.6">U18</text>
<text x="92.6" y="89.7">U16</text>
<text x="92.7" y="86">P13</text>
<text x="92.8" y="87.8">T19</text>
<text x="92.9" y="84.2">J18</text>
<text x="131.1" y="86">V19</text>
<text x="131.1" y="84.2">V18</text>
<text x="92.7" y="91.5">V16</text>
<text x="131.1" y="95.2">W10</text>
<text x="131.1" y="97">V10</text>
<text x="131.1" y="98.8">V11</text>
<text x="131.1" y="100.7">W11</text>
<text x="131.1" y="102.5">U11</text>
<text x="131.1" y="104.3">U12</text>
<text x="131.1" y="106.1">V14</text>
<text x="131.1" y="108">W13</text>
<text x="131.1" y="117.1">N18</text>
<text x="131.1" y="119">K18</text>
<text x="54.5" y="122.6">8</text>
<text x="54.5" y="124.4">7</text>
<text x="70.7" y="122.6">1</text>
<text x="70.7" y="124.4">2</text>
<text x="131.1" y="120.8">L19</text>
<text x="131.1" y="122.6">N17</text>
<text x="131.1" y="124.4">M17</text>
<text x="54.5" y="126.3">6</text>
<text x="54.5" y="128.1">5</text>
<text x="70.7" y="128.1">4</text>
<text x="70.7" y="126.3">3</text>
<text x="131.1" y="126.3">L17</text>
<text x="131.1" y="128.1">M18</text>
<text x="131.1" y="129.9">L18</text>
<text x="131.1" y="131.7">P18</text>
<text x="131.1" y="137.2">L16</text>
<text x="131.1" y="135.4">L15</text>
<text x="131.1" y="133.6">K17</text>
<text x="131.1" y="139.1">M15</text>
<text x="131.1" y="140.9">M16</text>
<text x="131.1" y="142.7">P17</text>
<text x="131.1" y="144.6">R18</text>
</g>
<g font-size="1.7" fill="#004080">
<text x="97.8" y="52.5">VDD.1</text>
<text x="119.7" y="50.6">VDD_DSP.1</text>
<text x="119.7" y="52.5">VDD_DSP.2</text>
<text x="97.8" y="58">VDD.6</text>
<text x="97.8" y="59.8">VDD.16</text>
<text x="97.8" y="54.3">VDD.18</text>
<text x="97.8" y="56.1">VDD.22</text>
<text x="119.7" y="54.3">VDD_DSP.3</text>
<text x="119.7" y="56.1">VDD_DSP.4</text>
<text x="119.7" y="58">VDD_DSP.5</text>
<text x="119.7" y="59.8">VDD_DSP.6</text>
<text x="97.8" y="63.5">VDD.8</text>
<text x="97.8" y="61.6">VDD.9</text>
<text x="97.8" y="65.3">VDD.26</text>
<text x="119.7" y="63.5">VDD_DSP.8</text>
<text x="119.7" y="65.3">VDD_DSP.9</text>
<text x="119.7" y="61.6">VDD_DSP.7</text>
<text x="97.8" y="68.9">VDD.13</text>
<text x="97.8" y="70.7">VDD.25</text>
<text x="97.8" y="67.1">VDD.27</text>
<text x="118.8" y="68.9">VDD_DSP.11</text>
<text x="118.8" y="67.1">VDD_DSP.10</text>
<text x="118.8" y="70.7">VDD_DSP.12</text>
<text x="97.8" y="74.4">VDD.2</text>
<text x="97.8" y="76.2">VDD.3</text>
<text x="97.8" y="72.6">VDD.29</text>
<text x="97.8" y="78.1">VDD.12</text>
<text x="97.8" y="81.7">VDD.15</text>
<text x="97.8" y="79.9">VDD.34</text>
<text x="97.8" y="83.6">VDD.X1</text>
<text x="115.9" y="83.6">VDD_IVA.2[ECO]</text>
<text x="115.9" y="81.7">VDD_IVA.1[ECO]</text>
<text x="97.8" y="85.4">VDD.X2</text>
<text x="97.8" y="87.2">VDD.X3</text>
<text x="97.8" y="89">VDD.X7</text>
<text x="115.9" y="87.2">VDD_IVA.4[ECO]</text>
<text x="115.9" y="85.4">VDD_IVA.3[ECO]</text>
<text x="97.8" y="92.7">VDD.X9</text>
<text x="97.8" y="90.9">VDD.X8</text>
<text x="119.5" y="96.4">VDD_GPU.1</text>
<text x="119.5" y="98.2">VDD_GPU.2</text>
<text x="119.5" y="100">VDD_GPU.3</text>
<text x="119.5" y="101.9">VDD_GPU.4</text>
<text x="119.5" y="103.7">VDD_GPU.5</text>
<text x="119.5" y="105.5">VDD_GPU.6</text>
<text x="119.5" y="107.3">VDD_GPU.7</text>
<text x="119.5" y="109.2">VDD_GPU.8</text>
<text x="119.4" y="118.3">VDD_MPU.1</text>
<text x="57.6" y="123.8">VCC</text>
<text x="57.6" y="125.6">WP</text>
<text x="66.5" y="123.8">A0</text>
<text x="66.5" y="125.6">A1</text>
<text x="119.4" y="120.1">VDD_MPU.2</text>
<text x="119.4" y="122">VDD_MPU.3</text>
<text x="119.4" y="123.8">VDD_MPU.4</text>
<text x="119.4" y="125.6">VDD_MPU.5</text>
<text x="57.6" y="127.5">SCL</text>
<text x="57.6" y="129.3">SDA</text>
<text x="65.2" y="129.3">VSS</text>
<text x="66.2" y="127.5">NC</text>
<text x="119.4" y="127.5">VDD_MPU.6</text>
<text x="119.4" y="129.3">VDD_MPU.7</text>
<text x="119.4" y="131.1">VDD_MPU.8</text>
<text x="118.5" y="136.6">VDD_MPU.11</text>
<text x="118.5" y="134.7">VDD_MPU.10</text>
<text x="119.4" y="132.9">VDD_MPU.9</text>
<text x="118.5" y="138.4">VDD_MPU.12</text>
<text x="118.5" y="140.3">VDD_MPU.13</text>
<text x="118.5" y="142.1">VDD_MPU.14</text>
<text x="118.5" y="143.9">VDD_MPU.15</text>
<text x="118.5" y="145.8">VDD_MPU.16</text>
</g>
<g font-size="1.6">
<text x="28.2" y="40">VDD_CORE</text>
<text x="143.4" y="41.8">VDD_DSP</text>
<text x="180" y="76.5">VDD_DSP</text>
<text x="36.7" y="107.7">VDD_3V3</text>
<text x="190.9" y="105.8">VDD_DSP</text>
<text x="64" y="136.2">VDD_3V3</text>
<text x="198.2" y="142.4">VDD_MPU</text>
<text x="19.9" y="159.9">VDD_3V3</text>
</g>
<g font-size="1.6" fill="#000080">
<text x="109.7" y="47.7">U11-8</text>
<text x="173.7" y="47.7">C52</text>
<text x="32.9" y="51.3">C54</text>
<text x="45.7" y="51.3">C56</text>
<text x="58.5" y="53.1">C65</text>
<text x="71.3" y="51.3">C55</text>
<text x="76.8" y="51.3">470pF</text>
<text x="153.6" y="49.5">C51</text>
<text x="159.1" y="49.5">0.1uF/201</text>
<text x="173.7" y="51.3">470pF</text>
<text x="184.7" y="49.5">C63</text>
<text x="184.7" y="51.3">2.2uF,6.3V</text>
<text x="195.7" y="49.5">C64</text>
<text x="195.7" y="51.3">4.7uF,6.3V</text>
<text x="206.6" y="49.5">C53</text>
<text x="206.6" y="51.3">10uF,6.3V</text>
<text x="32.9" y="55">10uF,6.3V</text>
<text x="45.7" y="55">0.22uF/201</text>
<text x="58.5" y="56.8">470pF</text>
<text x="71.3" y="55">C58</text>
<text x="76.8" y="55">0.1uF/201</text>
<text x="153.6" y="55">C57</text>
<text x="159.1" y="55">0.1uF/201</text>
<text x="71.3" y="60.5">C60</text>
<text x="71.3" y="66">C62</text>
<text x="76.8" y="60.5">0.1uF/201</text>
<text x="76.8" y="66">0.1uF/201</text>
<text x="153.6" y="60.5">C59</text>
<text x="153.6" y="66">C61</text>
<text x="159.1" y="60.5">470pF</text>
<text x="159.1" y="66">0.1uF/201</text>
<text x="71.3" y="69.6">C66</text>
<text x="76.8" y="69.6">0.1uF/201</text>
<text x="71.3" y="73.3">C67</text>
<text x="76.8" y="73.3">0.1uF/201</text>
<text x="71.3" y="82.4">C71</text>
<text x="76.8" y="82.4">0.1uF/201</text>
<text x="71.3" y="86.1">C72</text>
<text x="76.8" y="86.1">0.1uF/201</text>
<text x="153.6" y="84.2">C68</text>
<text x="153.6" y="87.9">0.1uF/201</text>
<text x="162.8" y="84.2">C69</text>
<text x="162.8" y="87.9">470pF</text>
<text x="173.7" y="84.2">C70</text>
<text x="173.7" y="87.9">4.7uF,6.3V</text>
<text x="149.9" y="95.2">C73</text>
<text x="155.5" y="95.2">0.1uF/201</text>
<text x="149.9" y="100.7">C74</text>
<text x="155.5" y="100.7">470pF</text>
<text x="149.9" y="104.4">C75</text>
<text x="149.9" y="108">C76</text>
<text x="155.5" y="104.4">470pF</text>
<text x="155.5" y="108">470pF</text>
<text x="177.4" y="113.5">C78</text>
<text x="186.5" y="113.5">C79</text>
<text x="195.7" y="113.5">C80</text>
<text x="42" y="117.1">C81</text>
<text x="42" y="119">0.1uf,16V</text>
<text x="142.6" y="117.1">C77</text>
<text x="148.1" y="117.1">0.1uF/201</text>
<text x="177.4" y="117.1">0.22uF/201</text>
<text x="186.5" y="117.1">0.47uF/201</text>
<text x="195.7" y="117.1">2.2uF,6.3V</text>
<text x="64" y="120.8">U8</text>
<text x="142.6" y="120.8">C82</text>
<text x="142.6" y="124.5">C83</text>
<text x="148.1" y="120.8">470pF</text>
<text x="148.1" y="124.5">0.1uF/201</text>
<text x="56.9" y="131.8">MEM_24WC256_8SOIC</text>
<text x="142.6" y="128.1">C84</text>
<text x="148.1" y="128.1">0.1uF/201</text>
<text x="34.8" y="132.7">TP4</text>
<text x="49.4" y="135.4">R37</text>
<text x="60.3" y="137.3">10K,1%</text>
<text x="142.6" y="133.6">C85</text>
<text x="142.6" y="137.3">C86</text>
<text x="148.1" y="133.6">0.1uF/201</text>
<text x="148.1" y="137.3">470pF</text>
<text x="34.8" y="140.2">TESTPT1</text>
<text x="142.6" y="142.8">C87</text>
<text x="148.1" y="142.8">470pF</text>
<text x="109.7" y="150.1">AM5728</text>
<text x="151.8" y="150.1">C88</text>
<text x="151.8" y="153.7">0.22uF/201</text>
<text x="160.9" y="150.1">C89</text>
<text x="160.9" y="153.7">0.22uF/201</text>
<text x="171.9" y="150.1">C90</text>
<text x="171.9" y="153.7">1uF,4V,0201</text>
<text x="182.9" y="150.1">C91</text>
<text x="182.9" y="153.7">1uF,4V,0201</text>
<text x="190.2" y="150.1">C92</text>
<text x="193.8" y="153.7">2.2uF,6.3V</text>
<text x="203" y="150.1">C93</text>
<text x="203" y="153.7">22uF,6.3V</text>
</g>
<g font-size="1.6" fill="#f00">
<text x="5.5" y="48.4">6</text>
<text x="12.8" y="48.6">VDD_CORE</text>
<text x="194.4" y="81.5">VDD_DSP</text>
<text x="208.5" y="81.3">2,5</text>
<text x="16.5" y="127">2,3,15,16</text>
<text x="16.5" y="128.9">2,3,15,16</text>
<text x="25.6" y="127.2">I2C1_SCL</text>
<text x="25.6" y="129">I2C1_SDA</text>
<text x="47.2" y="133.6" transform="rotate(-90 47.2 133.6)">EEWP</text>
<text x="210.9" y="147.3">VDD_MPU</text>
<text x="224.9" y="147.2">2,5,8</text>
<text x="42.6" y="160.1">VDD_3V3</text>
<text x="56.7" y="159.9">2,3,4,6,8,9,10,11,12,13,14,15,16,17,18,24,25,26,27</text>
</g>
<g font-size="1.3">
<text x="29.3" y="20.2">5</text>
<text x="84.1" y="20.2">4</text>
<text x="139" y="20.2">3</text>
<text x="193.8" y="20.2">2</text>
<text x="248.7" y="20.2">1</text>
<text x=".5" y="43.5">D</text>
<text x="276.6" y="43.5">D</text>
<text x=".5" y="87">C</text>
<text x="276.6" y="87">C</text>
<text x=".5" y="130.4">B</text>
<text x="276.6" y="130.4">B</text>
<text x=".5" y="173.8">A</text>
<text x="276.6" y="173.8">A</text>
<text x="29.3" y="195.7">5</text>
<text x="84.1" y="195.7">4</text>
<text x="139" y="195.7">3</text>
<text x="193.8" y="195.7">2</text>
<text x="248.7" y="195.7">1</text>
</g>
</svg>
